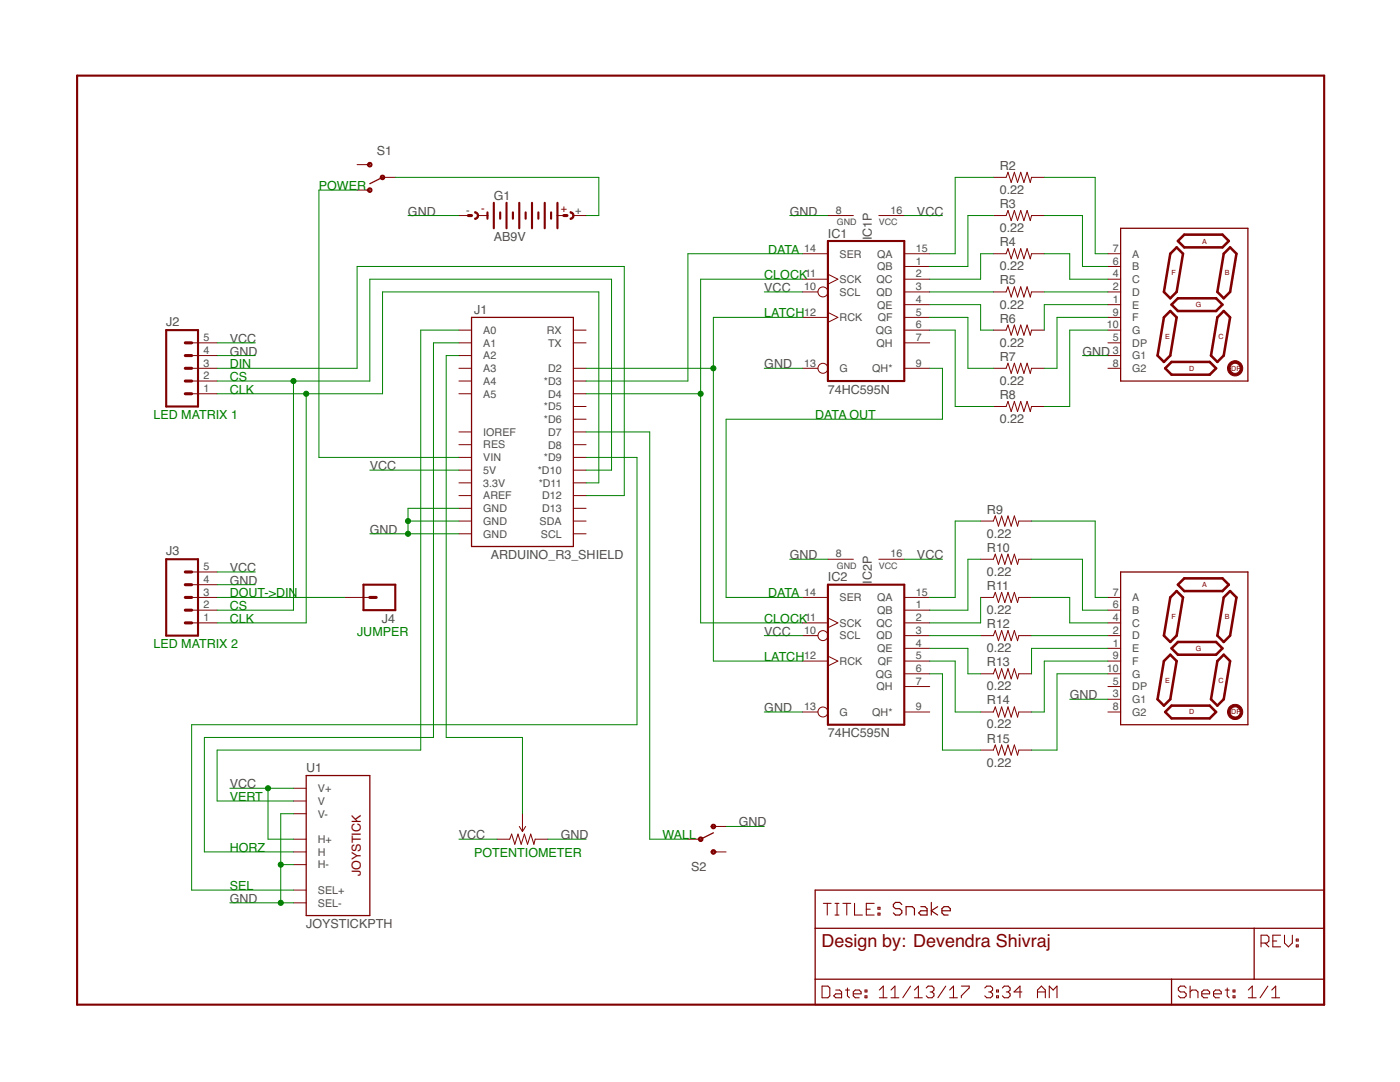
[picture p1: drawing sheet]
<svg xmlns="http://www.w3.org/2000/svg" width="279mm" height="216mm" viewBox="0 0 279 216" stroke-linecap="round" stroke-linejoin="round" font-family="sans-serif">
<path d="M76.3 35.4l-2.5 1.3M223.6 45.6h25.4v30.4h-25.4zM94.1 63.3h20.3v45.8h-20.3zM223.6 114.1h25.4v30.5h-25.4zM61.1 154.7h12.7v28h-12.7zM142.4 166.2l-2.6 1.2M162.7 177.6h101.6v22.9h-101.6zM162.7 185.2h101.6M162.7 195.4h101.6M233.8 195.4v5.1M250.3 185.2v10.2" fill="none" stroke="#800000" stroke-width=".25"/>
<g fill="none" stroke="#800000" stroke-width=".2">
<path d="M71.3 32.9h2.5M71.3 37.9h2.5M76.3 35.4h2.6M198.2 35.4h2.6l.4-1 .6 2 .6-2 .7 2 .6-2 .6 2 .7-2 .6 2 .3-1h2.5M91.6 43h2.5M95.4 43h1.9M111.3 43h1.2M114.4 43h2.6M160.1 55.7h5.1M160.1 58.3h3.1M160.1 50.6h5.1M165.2 54.7l2 1-2 1"/>
<path d="M165.2 43h5.1M175.4 43h5.1M180.5 53.2h5M180.5 55.7h5M180.5 58.3h5M180.5 50.6h5M198.2 58.3h2.6l.4-1.1 .6 2.1 .6-2.1 .7 2.1 .6-2.1 .6 2.1 .7-2.1 .6 2.1 .3-1h2.5M198.2 50.6h2.6l.4-1 .6 2 .6-2 .7 2 .6-2 .6 2 .7-2 .6 2 .3-1h2.5M198.2 43h2.6l.4-1 .6 2 .6-2 .7 2 .6-2 .6 2 .7-2 .6 2 .3-1h2.5M221.1 53.2h2.5M221.1 55.7h2.5M221.1 58.3h2.5"/>
<path d="M221.1 50.6h2.5M38.2 68.4h5.1M38.2 73.5h5.1M38.2 76h5.1M38.2 78.6h5.1M38.2 71h5.1M91.6 65.9h2.5M91.6 68.4h2.5M91.6 73.5h2.5M91.6 76h2.5M91.6 78.6h2.5M91.6 71h2.5"/>
<path d="M114.4 65.9h2.6M114.4 68.4h2.6M114.4 73.5h2.6M114.4 76h2.6M114.4 78.6h2.6M160.1 73.5h3.1M160.1 63.3h5.1M165.2 62.3l2 1-2 1M180.5 65.9h5M180.5 68.4h5M180.5 73.5h5M180.5 60.8h5"/>
<path d="M180.5 63.3h5M198.2 65.9h2.6l.4-1 .6 2 .6-2 .7 2 .6-2 .6 2 .7-2 .6 2 .3-1h2.5M198.2 73.5h2.6l.4-1 .6 2 .6-2 .7 2 .6-2 .6 2 .7-2 .6 2 .3-1h2.5M221.1 65.9h2.5M221.1 68.4h2.5M221.1 73.5h2.5M221.1 71h2.5M221.1 60.8h2.5M221.1 63.3h2.5M91.6 86.2h2.5M91.6 88.7h2.5M91.6 91.3h2.5"/>
<path d="M91.6 93.8h2.5M91.6 96.4h2.5M91.6 98.9h2.5M114.4 81.1h2.6M114.4 83.7h2.6M114.4 86.2h2.6M114.4 88.7h2.6M114.4 91.3h2.6M114.4 93.8h2.6M114.4 96.4h2.6M114.4 98.9h2.6M198.2 81.1h2.6l.4-1 .6 2 .6-2 .7 2 .6-2 .6 2 .7-2 .6 2 .3-1h2.5"/>
<path d="M38.2 119.2h5.1M38.2 116.7h5.1M38.2 114.1h5.1M68.7 119.2h5.1M91.6 101.4h2.5M91.6 104h2.5M91.6 106.5h2.5M114.4 101.4h2.6M114.4 104h2.6M114.4 106.5h2.6M160.1 119.2h5.1M165.2 111.6h5.1"/>
<path d="M175.4 111.6h5.1M180.5 119.2h5M195.7 104h2.5l.4-1 .7 2 .6-2 .6 2 .7-2 .6 2 .6-2 .7 2 .2-1h2.6M195.7 119.2h2.5l.4-1 .7 2 .6-2 .6 2 .7-2 .6 2 .6-2 .7 2 .2-1h2.6M195.7 111.6h2.5l.4-1 .7 2 .6-2 .6 2 .7-2 .6 2 .6-2 .7 2 .2-1h2.6M221.1 119.2h2.5M38.2 121.8h5.1M38.2 124.3h5.1M160.1 124.3h5.1M160.1 126.8h3.1M160.1 131.9h5.1M165.2 123.3l2 1-2 1"/>
<path d="M165.2 130.9l2 1-2 1M180.5 121.8h5M180.5 124.3h5M180.5 126.8h5M180.5 129.4h5M180.5 131.9h5M180.5 134.5h5M180.5 137h5M195.7 126.8h2.5l.4-1 .7 2 .6-2 .6 2 .7-2 .6 2 .6-2 .7 2 .2-1h2.6M195.7 134.5h2.5l.4-1.1 .7 2.1 .6-2.1 .6 2.1 .7-2.1 .6 2.1 .6-2.1 .7 2.1 .2-1h2.6M221.1 121.8h2.5M221.1 124.3h2.5"/>
<path d="M221.1 126.8h2.5M221.1 129.4h2.5M221.1 131.9h2.5M221.1 134.5h2.5M221.1 137h2.5M221.1 139.5h2.5M58.6 157.3h2.5M58.6 159.8h2.5M160.1 142.1h3.1M180.5 142.1h5M195.7 142.1h2.5l.4-1 .7 2 .6-2 .6 2 .7-2 .6 2 .6-2 .7 2 .2-1h2.6M195.7 149.7h2.5l.4-1 .7 2 .6-2 .6 2 .7-2 .6 2 .6-2 .7 2 .2-1h2.6"/>
<path d="M221.1 142.1h2.5M58.6 162.4h2.5M58.6 167.4h2.5M58.6 170h2.5M58.6 172.5h2.5M58.6 177.6h2.5M99.2 167.4h2.5l.4-1 .6 2.1 .7-2.1 .6 2.1 .6-2.1 .7 2.1 .6-2.1 .7 2.1 .2-1.1h2.5M103.6 164.9l.7 1M104.3 162.4v3.5M104.9 164.9l-.6 1M137.3 167.4h2.5M142.4 170h2.5"/>
<path d="M142.4 164.9h2.5M58.6 180.1h2.5"/>
<circle cx="164.2" cy="58.3" r=".99"/>
<circle cx="164.2" cy="73.5" r=".99"/>
<circle cx="164.2" cy="126.8" r=".99"/>
<circle cx="164.2" cy="142.1" r=".99"/>
</g>
<g fill="none" stroke="#800000" stroke-width=".42">
<path d="M15.4 15.1h248.9v185.4h-248.9zM97.3 42.4v1.2M98.6 40.5v5.1M99.8 42.4v1.2M101.1 40.5v5.1M102.4 42.4v1.2M103.6 40.5v5.1M104.9 42.4v1.2M106.2 40.5v5.1M107.4 42.4v1.2M108.7 40.5v5.1M110 42.4v1.2"/>
<path d="M111.3 40.5v5.1M165.2 48.1h15.3v27.9h-15.3zM33.2 65.9h6.3v15.2h-6.3zM33.2 111.6h6.3v15.2h-6.3zM72.5 116.7h6.4v5.1h-6.4zM165.2 116.7h15.3v27.9h-15.3z"/>
</g>
<g fill="none" stroke="#800000" stroke-width=".61">
<path d="M93.5 43h.6M112.5 43h.7M37 73.5h1.2M37 76h1.2M37 78.6h1.2M37 68.4h1.2M37 71h1.2M37 119.2h1.2M37 114.1h1.2M37 116.7h1.2M73.8 119.2h1.3M37 121.8h1.2"/>
<path d="M37 124.3h1.2"/>
</g>
<g fill="#800000" stroke="#800000" stroke-width=".2">
<path d="M73.5 37.6a.46 .46 0 0 1 .7 .1 .46 .46 0 0 1-.3 .7 .46 .46 0 0 1-.6-.5h.2a.26 .26 0 0 1 .4-.2 .26 .26 0 0 1 .1 .4 .26 .26 0 0 1-.4 0l-.3-.2z" fill-rule="evenodd"/>
<path d="M73.5 32.5a.46 .46 0 0 1 .7 .1 .46 .46 0 0 1-.3 .7 .46 .46 0 0 1-.6-.4h.2a.26 .26 0 0 1 .4-.3 .26 .26 0 0 1 .1 .4 .26 .26 0 0 1-.4 0l-.3-.1z" fill-rule="evenodd"/>
<path d="M76.1 35a.46 .46 0 0 1 .7 .2 .46 .46 0 0 1-.4 .6 .46 .46 0 0 1-.5-.4h.2a.26 .26 0 0 1 .3-.3 .26 .26 0 0 1 .1 .4 .26 .26 0 0 1-.4 0l-.2-.1z" fill-rule="evenodd"/>
<path d="M142.1 164.5a.47 .47 0 0 1 .7 .2 .47 .47 0 0 1-.3 .7 .47 .47 0 0 1-.6-.5h.2a.26 .26 0 0 1 .4-.2 .26 .26 0 0 1 .1 .4 .26 .26 0 0 1-.5-.1v-.1h-.2z" fill-rule="evenodd"/>
<path d="M142.1 169.6a.47 .47 0 0 1 .7 .2 .47 .47 0 0 1-.3 .7 .47 .47 0 0 1-.6-.5h.2a.26 .26 0 0 1 .4-.2 .26 .26 0 0 1 .1 .4 .26 .26 0 0 1-.5-.1v-.1h-.2z" fill-rule="evenodd"/>
<path d="M139.6 167.1a.47 .47 0 0 1 .7 .2 .47 .47 0 0 1-.4 .6 .47 .47 0 0 1-.5-.5h.2a.26 .26 0 0 1 .3-.2 .26 .26 0 0 1 .1 .5 .26 .26 0 0 1-.4-.1v-.2h-.2z" fill-rule="evenodd"/>
<path d="M245.4 72.5a1.52 1.52 0 0 1 2.4 .2 1.52 1.52 0 0 1-.9 2.2 1.52 1.52 0 0 1-1.9-1.4h.5a1.01 1.01 0 0 1 1.5-.9 1.01 1.01 0 0 1 .1 1.7 1.01 1.01 0 0 1-1.6-.6v-.2h-.5l.2-.8z" fill-rule="evenodd"/>
<path d="M245.4 141a1.52 1.52 0 0 1 2.4 .2 1.52 1.52 0 0 1-.9 2.3 1.52 1.52 0 0 1-1.9-1.4h.5a1.01 1.01 0 0 1 1.5-.9 1.01 1.01 0 0 1 .1 1.7 1.01 1.01 0 0 1-1.6-.6v-.2h-.5l.2-.8z" fill-rule="evenodd"/>
<path d="M113.8 42.2a.76 .76 0 0 1 .8 .8 .76 .76 0 0 1-.8 .8v-.3a.51 .51 0 0 0 .5-.5 .51 .51 0 0 0-.5-.5z" fill-rule="evenodd"/>
<path d="M94.7 42.2a.76 .76 0 0 1 .8 .8 .76 .76 0 0 1-.8 .8v-.3a.51 .51 0 0 0 .6-.5 .51 .51 0 0 0-.6-.5z" fill-rule="evenodd"/>
</g>
<g fill="none" stroke="#800000" stroke-width=".51">
<path d="M234.8 49.4l1.3 1.2-1.3 7.7-1.2 1.2-1.3-1.2 1.3-7.7zM235.1 48.1l1.2-1.3h7.7l1.2 1.3-1.2 1.3h-7.7zM245.5 49.4l1.3 1.2-1.3 7.7-1.3 1.2-1.2-1.2 1.2-7.7zM232.5 73.5l1.3-1.3h7.6l1.3 1.3-1.3 1.3h-7.6zM233.6 62.1l1.2 1.2-1.2 7.7-1.3 1.2-1.3-1.2 1.3-7.7zM233.8 60.8l1.3-1.3h7.6l1.3 1.3-1.3 1.3h-7.6zM244.2 62.1l1.3 1.2-1.3 7.7-1.2 1.2-1.3-1.2 1.3-7.7zM234.8 117.9l1.3 1.3-1.3 7.6-1.2 1.3-1.3-1.3 1.3-7.6zM235.1 116.7l1.2-1.3h7.7l1.2 1.3-1.2 1.2h-7.7zM245.5 117.9l1.3 1.3-1.3 7.6-1.3 1.3-1.2-1.3 1.2-7.6zM233.6 130.6l1.2 1.3-1.2 7.6-1.3 1.3-1.3-1.3 1.3-7.6zM233.8 129.4l1.3-1.3h7.6l1.3 1.3-1.3 1.2h-7.6z"/>
<path d="M244.2 130.6l1.3 1.3-1.3 7.6-1.2 1.3-1.3-1.3 1.3-7.6zM232.5 142.1l1.3-1.3h7.6l1.3 1.3-1.3 1.2h-7.6z"/>
</g>
<g fill="none" stroke="#800000" stroke-width=".21">
<path d="M164.1 196.8h1.1l.4 .3v1.6l-.4 .4h-1.1zM164.3 180.3h1.6M165.1 180.3v2.3M166.6 180.3h.8M166.6 182.6h.8M166.8 197.5h.8l.4 .4v1.2h-1.2l-.4-.4 .4-.4h1.2M167 180.3v2.3M168.2 180.3h1.6M168.7 197.5h.8M169 180.3v2.3M169.1 197.1v1.6l.4 .4M170.3 198.3h1.6v-.4l-.4-.4h-.8l-.4 .4v.8l.4 .4h.8"/>
<path d="M170.5 180.3v2.3h1.6M172.6 198.7h.4v.4h-.4zM172.6 197.5h.4v.4h-.4zM172.9 181.4h.8M174.5 180.3h-1.6v2.3h1.6M175.2 182.2h.4v.4h-.4zM175.2 181h.4v.4h-.4zM175.5 199.1h1.5M175.5 197.5l.8-.7v2.3M177.8 199.1h1.6M177.8 197.5l.8-.7v2.3M181.7 196.8l-1.5 2.3"/>
<path d="M182.5 199.1h1.6M182.5 197.5l.8-.7v2.3M184.8 197.1l.4-.3h.8l.4 .3v.4l-.4 .4M185.6 197.9h.4M186 197.9l.4 .4v.4l-.4 .4h-.8l-.4-.4M188.7 196.8l-1.5 2.3M189.5 199.1h1.6M189.5 197.5l.8-.7v2.3M191.9 196.8h1.5v.3l-1.5 1.6v.4M196.5 197.1l.4-.3h.8l.4 .3v.4l-.4 .4M197.3 197.9h.4M197.7 197.9l.4 .4v.4l-.4 .4h-.8l-.4-.4"/>
<path d="M198.9 198.7h.4v.4h-.4zM198.9 197.5h.4v.4h-.4zM200 197.1l.4-.3h.8l.4 .3v.4l-.4 .4M200.8 197.9h.4M201.2 197.9l.4 .4v.4l-.4 .4h-.8l-.4-.4M203.9 197.9h-1.5l1.2-1.1v2.3M207.1 197.9h1.5M207.1 199.1v-1.6l.7-.7 .8 .7v1.6M209.4 199.1v-2.3l.8 .7 .7-.7v2.3M236.7 197.1l-.4-.3h-.7l-.4 .3v.4l.4 .4h.7l.4 .4v.4l-.4 .4h-.7l-.4-.4M237.5 197.9l.4-.4h.8l.4 .4v1.2M237.5 196.8v2.3"/>
<path d="M239.8 198.3h1.6v-.4l-.4-.4h-.8l-.4 .4v.8l.4 .4h.8M242.2 198.3h1.5v-.4l-.3-.4h-.8l-.4 .4v.8l.4 .4h.8M244.5 197.5h.8M244.9 197.1v1.6l.4 .4M246.1 198.7h.4v.4h-.4zM246.1 197.5h.4v.4h-.4zM249.1 199.1h1.6M249.1 197.5l.8-.7v2.3M251.7 188.2h1.2l.3-.4v-.8l-.3-.4h-1.2v2.3M252.5 188.2l.7 .7M253 196.8l-1.5 2.3M253.8 199.1h1.6"/>
<path d="M253.8 197.5l.8-.7v2.3M254 187.8h.8M255.6 186.6h-1.6v2.3h1.6M256.3 186.6v1.6l.8 .7 .8-.7v-1.6M258.7 188.6h.4v.3h-.4zM258.7 187.4h.4v.4h-.4z"/>
</g>
<path d="M180 180.5l-.4-.4h-.9l-.4 .4v.4l.4 .4h.9l.4 .4v.5l-.4 .4h-.9l-.4-.4M180.8 182.6v-1.7h1.3l.4 .4v1.3M183.8 180.9h.8l.4 .4v1.3h-1.2l-.5-.4 .5-.5h1.2M185.9 180.1v2.5M187.1 180.9l-1.2 .8 1.2 .9M188 181.7h1.7v-.4l-.5-.4h-.8l-.4 .4v.9l.4 .4h.8" fill="none" stroke="#800000" stroke-width=".23"/>
<g fill="none" stroke="#008000" stroke-width=".2">
<path d="M71.3 37.9h-7.7v53.4h28M78.9 35.4h40.6v7.6h-2.5M198.2 35.4h-7.6v15.2h-5.1M208.4 35.4h10.2v15.2h2.5M81.4 43h10.2M152.5 58.3h7.6M157.6 43h7.6M160.1 50.6h-22.8v25.4h-20.3M160.1 55.7h-20.3v68.6h20.3M180.5 43h7.6M185.5 58.3h12.7M198.2 43h-5v10.2h-7.7"/>
<path d="M198.2 50.6h-2.5v5.1h-10.2M208.4 43h7.6v10.2h5.1M208.4 58.3h12.7M208.4 50.6h5.1v5.1h7.6M43.3 78.6h33v-20.3h43.2v38.1h-2.5M43.3 68.4h7.6M43.3 76h30.5v-20.3h48.2v38.1h-5M43.3 71h7.6M43.3 73.5h28v-20.3h53.3v45.7h-7.6M58.6 76v45.8h-15.3M61.1 78.6v45.7h-17.8M91.6 68.4h-5.1v78.8h-45.7v22.8h17.8"/>
<path d="M91.6 71h-2.6v76.2h15.3v15.2M91.6 65.9h-7.6v83.8h-40.7v10.1h15.3M117 73.5h25.4M117 78.6h22.8M152.5 73.5h7.6M160.1 63.3h-17.7v68.6h17.7M185.5 73.5h2.6v10.2h-43.2v35.5h15.2M185.5 63.3h7.7v10.2h5M185.5 65.9h5.1v15.2h7.6M185.5 60.8h10.2v5.1h2.5M216 71h5.1M221.1 63.3h-10.2v10.2h-2.5"/>
<path d="M221.1 65.9h-7.6v15.2h-5.1M221.1 60.8h-12.7v5.1M73.8 93.8h17.8M117 86.2h12.7v81.2h7.6M117 91.3h10.1v53.3h-88.9v33h20.4M43.3 114.1h7.6M43.3 116.7h7.6M43.3 119.2h25.4M73.8 106.5h17.8M81.4 104h10.2M91.6 101.4h-10.2v5.1M157.6 111.6h7.6"/>
<path d="M180.5 111.6h7.6M195.7 111.6h-2.5v10.2h-7.7M195.7 104h-5.1v15.2h-5.1M195.7 119.2v5.1h-10.2M205.9 111.6h10.1v10.2h5.1M205.9 104h12.7v15.2h2.5M205.9 119.2h7.6v5.1h7.6M152.5 126.8h7.6M185.5 126.8h10.2M185.5 131.9h5.1v10.2h5.1M185.5 134.5h2.6v15.2h7.6M185.5 129.4h7.7v5.1h2.5"/>
<path d="M205.9 126.8h15.2M213.5 139.5h7.6M221.1 131.9h-12.7v10.2h-2.5M221.1 134.5h-10.2v15.2h-5M221.1 129.4h-15.2v5.1M45.9 157.3h12.7M53.5 157.3v10.1h5.1M152.5 142.1h7.6M56 172.5h2.6M58.6 162.4h-2.6v17.7M91.6 167.4h7.6M109.3 167.4h7.7"/>
<path d="M144.9 164.9h7.6M45.9 180.1h12.7"/>
</g>
<g fill="#008000" stroke="#008000" stroke-width=".2">
<circle cx="53.5" cy="157.3" r=".51"/>
<circle cx="81.4" cy="106.5" r=".51"/>
<circle cx="81.4" cy="104" r=".51"/>
<circle cx="56" cy="172.5" r=".51"/>
<circle cx="56" cy="180.1" r=".51"/>
<circle cx="139.8" cy="78.6" r=".51"/>
<circle cx="142.4" cy="73.5" r=".51"/>
<circle cx="58.6" cy="76" r=".51"/>
<circle cx="61.1" cy="78.6" r=".51"/>
</g>
<text font-size="3.6" fill="#800000" x="164" y="189">Design by: Devendra Shivraj</text>
<g font-size="2.5" fill="#505050">
<text x="75.2" y="30.8">S1</text>
<text x="199.5" y="33.9">R2</text>
<text x="98.6" y="39.8">G1</text>
<text x="199.5" y="38.7">0.22</text>
<text x="199.5" y="41.5">R3</text>
<text x="81.4" y="43">GND</text>
<text x="157.6" y="43">GND</text>
<text x="165.2" y="47.5">IC1</text>
<text x="174" y="47.9" transform="rotate(-90 174 47.9)">IC1P</text>
<text x="183" y="43">VCC</text>
<text x="199.5" y="46.3">0.22</text>
<text x="98.6" y="48.1">AB9V</text>
<text x="199.5" y="53.9">0.22</text>
<text x="199.5" y="49.1">R4</text>
<text x="152.5" y="58.3">VCC</text>
<text x="199.5" y="56.8">R5</text>
<text x="33.2" y="65.1">J2</text>
<text x="94.6" y="62.6">J1</text>
<text x="199.5" y="61.6">0.22</text>
<text x="199.5" y="64.4">R6</text>
<text x="45.9" y="68.4">VCC</text>
<text x="45.9" y="71">GND</text>
<text x="199.5" y="69.2">0.22</text>
<text x="199.5" y="72">R7</text>
<text x="216" y="71">GND</text>
<text x="152.5" y="73.5">GND</text>
<text x="199.5" y="76.8">0.22</text>
<text x="165.2" y="78.6">74HC595N</text>
<text x="199.5" y="79.6">R8</text>
<text x="199.5" y="84.4">0.22</text>
<text x="73.8" y="93.8">VCC</text>
<text x="73.8" y="106.5">GND</text>
<text x="197" y="107.3">0.22</text>
<text x="197" y="102.5">R9</text>
<text x="33.2" y="110.8">J3</text>
<text x="97.9" y="111.6">ARDUINO_R3_SHIELD</text>
<text x="157.6" y="111.6">GND</text>
<text x="183" y="111.6">VCC</text>
<text x="197" y="110.1">R10</text>
<text x="45.9" y="114.1">VCC</text>
<text x="45.9" y="116.7">GND</text>
<text x="165.2" y="116">IC2</text>
<text x="174" y="116.5" transform="rotate(-90 174 116.5)">IC2P</text>
<text x="197" y="114.9">0.22</text>
<text x="197" y="117.7">R11</text>
<text x="76.2" y="124.3">J4</text>
<text x="197" y="122.5">0.22</text>
<text x="197" y="125.3">R12</text>
<text x="152.5" y="126.8">VCC</text>
<text x="197" y="130.1">0.22</text>
<text x="197" y="137.7">0.22</text>
<text x="197" y="132.9">R13</text>
<text x="152.5" y="142.1">GND</text>
<text x="197" y="140.6">R14</text>
<text x="213.5" y="139.5">GND</text>
<text x="165.2" y="147.1">74HC595N</text>
<text x="197" y="145.4">0.22</text>
<text x="197" y="148.2">R15</text>
<text x="61.1" y="154">U1</text>
<text x="197" y="153">0.22</text>
<text x="45.9" y="157.3">VCC</text>
<text x="91.6" y="167.5">VCC</text>
<text x="111.9" y="167.5">GND</text>
<text x="147.5" y="164.9">GND</text>
<text x="137.9" y="173.8">S2</text>
<text x="45.9" y="180.2">GND</text>
<text x="61.1" y="185.2">JOYSTICKPTH</text>
</g>
<g font-size="2.5" fill="#008000">
<text x="63.6" y="37.8">POWER</text>
<text x="153.3" y="50.6">DATA</text>
<text x="152.5" y="55.7">CLOCK</text>
<text x="152.5" y="63.3">LATCH</text>
<text x="45.9" y="73.5">DIN</text>
<text x="45.9" y="76">CS</text>
<text x="30.6" y="83.7">LED MATRIX 1</text>
<text x="45.9" y="78.6">CLK</text>
<text x="162.7" y="83.7">DATA OUT</text>
<text x="45.9" y="119.2">DOUT-&gt;DIN</text>
<text x="153.3" y="119.2">DATA</text>
<text x="45.9" y="121.7">CS</text>
<text x="45.9" y="124.3">CLK</text>
<text x="152.5" y="124.3">CLOCK</text>
<text x="30.6" y="129.4">LED MATRIX 2</text>
<text x="71.3" y="126.8">JUMPER</text>
<text x="152.5" y="131.9">LATCH</text>
<text x="45.9" y="159.8">VERT</text>
<text x="132.2" y="167.5">WALL</text>
<text x="45.9" y="170">HORZ</text>
<text x="94.6" y="171">POTENTIOMETER</text>
<text x="45.9" y="177.6">SEL</text>
</g>
<text font-size="2.5" fill="#800000" x="72" y="174.8" transform="rotate(-90 72 174.8)">JOYSTICK</text>
<g font-size="2.1" fill="#505050">
<text x="93" y="42.7">-</text>
<text x="114.8" y="42.7">+</text>
<text x="166.8" y="42.7">8</text>
<text x="177.7" y="42.7">16</text>
<text x="160.5" y="50.3">14</text>
<text x="167.6" y="51.4">SER</text>
<text x="175" y="53.9">QB</text>
<text x="175" y="51.4">QA</text>
<text x="182.8" y="52.8">1</text>
<text x="182.8" y="50.3">15</text>
<text x="222.1" y="50.3">7</text>
<text x="222.1" y="52.8">6</text>
<text x="226" y="51.4">A</text>
<text x="226" y="53.9">B</text>
<text x="160.5" y="57.9">10</text>
<text x="160.7" y="55.4">11</text>
<text x="167.6" y="59">SCL</text>
<text x="167.6" y="56.5">SCK</text>
<text x="174.9" y="56.5">QC</text>
<text x="174.9" y="59">QD</text>
<text x="182.8" y="55.4">2</text>
<text x="182.8" y="57.9">3</text>
<text x="222.1" y="55.4">4</text>
<text x="222.1" y="57.9">2</text>
<text x="226" y="56.5">C</text>
<text x="226" y="59">D</text>
<text x="160.5" y="63">12</text>
<text x="167.6" y="64.1">RCK</text>
<text x="175" y="61.6">QE</text>
<text x="175.2" y="64.1">QF</text>
<text x="182.8" y="60.4">4</text>
<text x="182.8" y="63">5</text>
<text x="182.8" y="65.5">6</text>
<text x="220.9" y="65.5">10</text>
<text x="222.1" y="60.4">1</text>
<text x="222.1" y="63">9</text>
<text x="226" y="61.6">E</text>
<text x="226" y="64.1">F</text>
<text x="40.6" y="70.6">4</text>
<text x="40.6" y="68.1">5</text>
<text x="96.5" y="66.6">A0</text>
<text x="96.5" y="69.2">A1</text>
<text x="96.5" y="71.7">A2</text>
<text x="109.1" y="66.6">RX</text>
<text x="109.4" y="69.2">TX</text>
<text x="174.8" y="66.6">QG</text>
<text x="174.9" y="69.2">QH</text>
<text x="182.8" y="68.1">7</text>
<text x="222.1" y="68.1">5</text>
<text x="222.1" y="70.6">3</text>
<text x="226" y="69.2">DP</text>
<text x="226" y="66.6">G</text>
<text x="226" y="71.7">G1</text>
<text x="40.6" y="75.7">2</text>
<text x="40.6" y="73.1">3</text>
<text x="96.5" y="74.3">A3</text>
<text x="96.5" y="76.8">A4</text>
<text x="108.5" y="76.8">*D3</text>
<text x="109.4" y="74.3">D2</text>
<text x="160.5" y="73.1">13</text>
<text x="167.6" y="74.3">G</text>
<text x="174.1" y="74.3">QH*</text>
<text x="182.8" y="73.1">9</text>
<text x="222.1" y="73.1">8</text>
<text x="226" y="74.3">G2</text>
<text x="40.6" y="78.2">1</text>
<text x="96.5" y="79.3">A5</text>
<text x="108.5" y="81.9">*D5</text>
<text x="109.4" y="79.3">D4</text>
<text x="96.5" y="89.5">RES</text>
<text x="96.5" y="87">IOREF</text>
<text x="108.5" y="84.4">*D6</text>
<text x="109.4" y="87">D7</text>
<text x="109.4" y="89.5">D8</text>
<text x="96.5" y="92">VIN</text>
<text x="96.5" y="94.6">5V</text>
<text x="107.3" y="94.6">*D10</text>
<text x="108.5" y="92">*D9</text>
<text x="96.5" y="99.7">AREF</text>
<text x="96.5" y="97.1">3.3V</text>
<text x="107.5" y="97.1">*D11</text>
<text x="108.2" y="99.7">D12</text>
<text x="96.5" y="102.2">GND</text>
<text x="96.5" y="104.7">GND</text>
<text x="96.5" y="107.3">GND</text>
<text x="107.7" y="104.7">SDA</text>
<text x="107.9" y="107.3">SCL</text>
<text x="108.2" y="102.2">D13</text>
<text x="40.6" y="113.8">5</text>
<text x="166.8" y="111.2">8</text>
<text x="177.7" y="111.2">16</text>
<text x="40.6" y="118.8">3</text>
<text x="40.6" y="116.3">4</text>
<text x="160.5" y="118.8">14</text>
<text x="167.6" y="120">SER</text>
<text x="175" y="120">QA</text>
<text x="182.8" y="118.8">15</text>
<text x="222.1" y="118.8">7</text>
<text x="226" y="120">A</text>
<text x="40.6" y="123.9">1</text>
<text x="40.6" y="121.4">2</text>
<text x="160.7" y="123.9">11</text>
<text x="167.6" y="125">SCK</text>
<text x="174.9" y="125">QC</text>
<text x="175" y="122.5">QB</text>
<text x="182.8" y="121.4">1</text>
<text x="182.8" y="123.9">2</text>
<text x="222.1" y="121.4">6</text>
<text x="222.1" y="123.9">4</text>
<text x="226" y="122.5">B</text>
<text x="226" y="125">C</text>
<text x="160.5" y="126.5">10</text>
<text x="160.5" y="131.5">12</text>
<text x="167.6" y="127.6">SCL</text>
<text x="174.9" y="127.6">QD</text>
<text x="175" y="130.1">QE</text>
<text x="182.8" y="126.5">3</text>
<text x="182.8" y="129">4</text>
<text x="182.8" y="131.5">5</text>
<text x="222.1" y="126.5">2</text>
<text x="222.1" y="129">1</text>
<text x="222.1" y="131.5">9</text>
<text x="226" y="127.6">D</text>
<text x="226" y="130.1">E</text>
<text x="167.6" y="132.7">RCK</text>
<text x="174.8" y="135.2">QG</text>
<text x="174.9" y="137.7">QH</text>
<text x="175.2" y="132.7">QF</text>
<text x="182.8" y="134.1">6</text>
<text x="182.8" y="136.6">7</text>
<text x="220.9" y="134.1">10</text>
<text x="222.1" y="136.6">5</text>
<text x="226" y="137.7">DP</text>
<text x="226" y="132.7">F</text>
<text x="226" y="135.2">G</text>
<text x="160.5" y="141.7">13</text>
<text x="167.6" y="142.8">G</text>
<text x="174.1" y="142.8">QH*</text>
<text x="182.8" y="141.7">9</text>
<text x="222.1" y="139.2">3</text>
<text x="222.1" y="141.7">8</text>
<text x="226" y="140.3">G1</text>
<text x="226" y="142.8">G2</text>
<text x="63.4" y="158.1">V+</text>
<text x="63.4" y="160.6">V</text>
<text x="63.4" y="163.1">V-</text>
<text x="63.4" y="168.2">H+</text>
<text x="63.4" y="170.8">H</text>
<text x="63.4" y="173.3">H-</text>
<text x="63.4" y="178.4">SEL+</text>
<text x="63.4" y="180.9">SEL-</text>
</g>
<g font-size="2.1" fill="#800000">
<text x="96" y="42.4">-</text>
<text x="111.9" y="42.4">+</text>
</g>
<g font-size="1.8" fill="#505050">
<text x="167" y="44.9">GND</text>
<text x="175.4" y="44.9">VCC</text>
<text x="167" y="113.5">GND</text>
<text x="175.4" y="113.5">VCC</text>
</g>
<g font-size="1.4" fill="#800000">
<text x="239.9" y="48.6">A</text>
<text x="233.8" y="55">F</text>
<text x="244.5" y="55">B</text>
<text x="238.6" y="61.3">G</text>
<text x="232.5" y="67.7">E</text>
<text x="243.2" y="67.7">C</text>
<text x="237.4" y="74">D</text>
<text x="245.7" y="74">DP</text>
<text x="239.9" y="117.2">A</text>
<text x="233.8" y="123.5">F</text>
<text x="244.5" y="123.5">B</text>
<text x="238.6" y="129.9">G</text>
<text x="232.5" y="136.2">E</text>
<text x="243.2" y="136.2">C</text>
<text x="237.4" y="142.6">D</text>
<text x="245.7" y="142.6">DP</text>
</g>
</svg>
